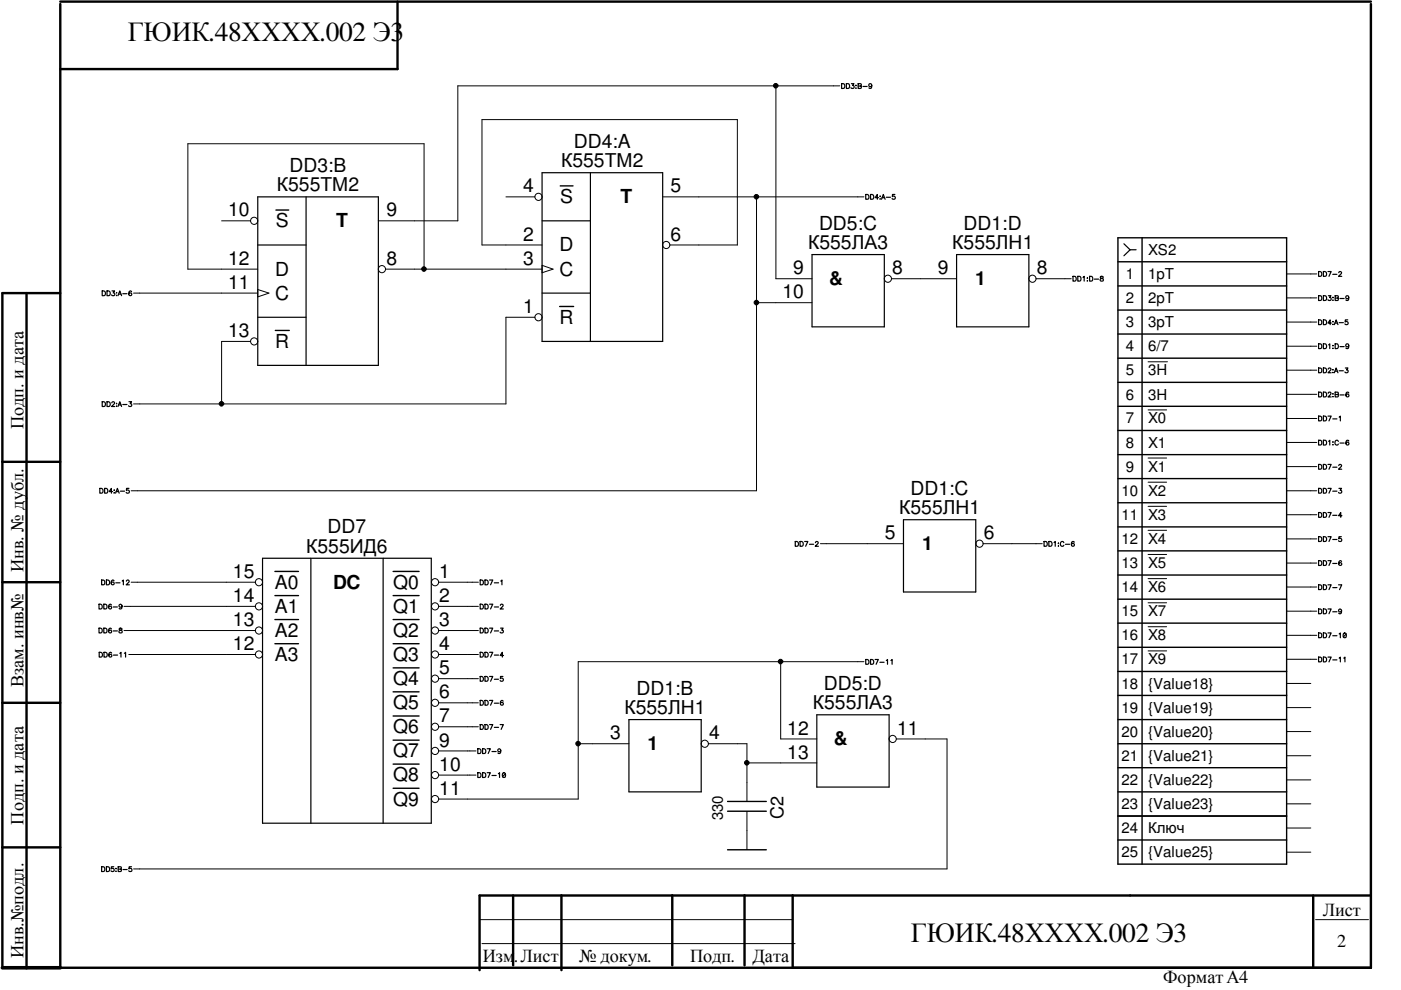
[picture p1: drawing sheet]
<svg xmlns="http://www.w3.org/2000/svg" width="297mm" height="210mm" viewBox="0 0 297 210" stroke-linecap="round" stroke-linejoin="round" font-family="sans-serif">
<path d="M.5 205.2h12.3" fill="none" stroke="#000" stroke-width=".76"/>
<g fill="none" stroke="#000" stroke-width=".51">
<path d="M12.8 .8v204.4h277.9v-204.4M12.8 .3h277.9M84.3 .3v14.3h-71.5M5.6 62.1v143.1M12.8 62.1h-12.3v143.1M.5 97.9h12.3M.5 123.4h12.3M.5 149h12.3M.5 179.7h12.3M108.8 189.9v14.8M119 189.9v15.8M142.5 189.9v14.8"/>
<path d="M157.9 189.9v14.8M168.1 189.9v15.3M278.4 189.9v15.3M290.7 189.9h-189v15.8"/>
</g>
<g fill="none" stroke="#000" stroke-width=".21">
<path d="M164.5 18.2v40.9h7.7M178.1 18.2h-81v28.6h-16.9M47 46.8h6.1M54.6 57.1h-14.8v-26.6h50.1v26.6M81.7 57.1h33.2M107.3 41.7h6.1M114.9 51.9h-12.7v-26.5h54.1v26.5h-14.3M114.9 56.3l2.4 .8-2.4 .7zM140.5 41.7h42.7M160.4 41.7v62.4h-132.6M189.1 59.1h13.7M219.7 59.1h7.4"/>
<path d="M272.8 58.1h6.4M28.3 62.1h26.3M53.1 72.4h-6.1v13.2M54.6 61.4l2.4 .7-2.4 .8zM113.4 67.3h-6.1v18.3h-79M160.4 64.2h11.8M243.4 76.7h4.1M272.8 73.4h6.4M272.8 68.3h6.4M272.8 63.2h6.4M272.8 78.5h6.4M243.4 97.1h3.9"/>
<path d="M243.4 86.9h3.9M272.8 98.9h6.4M272.8 88.7h6.4M272.8 83.6h6.4M272.8 93.8h6.4M173.9 115.3h17.7M208.4 115.3h12.6M243.4 117.6h3.9M243.4 102.2h3.9M243.4 107.4h3.9M243.4 112.4h3.9M272.8 119.4h6.4"/>
<path d="M272.8 114.3h6.4M272.8 104.1h6.4M272.8 109.1h6.4M26.3 133.7h27.8M26.3 128.6h27.8M27.3 138.8h26.8M27.8 123.4h26.3M93 133.7h8.4M93 138.8h8.4M93 128.6h8.4M93 123.4h8.4M243.4 122.7h3.9"/>
<path d="M243.4 127.8h3.9M243.4 132.9h3.9M243.4 138h3.9M272.8 134.7h6.4M272.8 129.6h6.4M272.8 124.5h6.4M272.8 139.8h6.4M93 159.2h7.9M93 154.1h8.4M93 149h8.4M93 143.9h8.4M122.6 157.7h10.7"/>
<path d="M150.2 157.7h8.2v12.2M165.5 140.3v16.4h7.7M183.2 140.3h-60.6v29.1h-29.6M190.1 156.7h10.7v27.5h-172.5M272.8 144.9h5.1M272.8 150h5.1M272.8 155.1h5.1M93 164.3h7.9M158.4 172v8.2M158.4 161.8h14.8M272.8 160.2h5.1M272.8 175.6h5.1"/>
<path d="M272.8 170.4h5.1M272.8 165.4h5.1M101.7 195h66.4M272.8 180.7h5.1M278.9 195h11.2M102.2 205.2h66.4M102.2 200.1h66.4"/>
<circle cx="164.5" cy="18.2" r=".49"/>
<circle cx="53.9" cy="46.8" r=".76"/>
<circle cx="81" cy="57.1" r=".76"/>
<circle cx="89.9" cy="57" r=".49"/>
<circle cx="114.2" cy="41.7" r=".76"/>
<circle cx="141.3" cy="51.9" r=".76"/>
<circle cx="160.4" cy="41.7" r=".49"/>
<circle cx="188.3" cy="59.1" r=".76"/>
<circle cx="218.9" cy="59.1" r=".76"/>
<circle cx="53.9" cy="72.4" r=".76"/>
<circle cx="114.2" cy="67.3" r=".76"/>
<circle cx="160.4" cy="64.2" r=".49"/>
<circle cx="47" cy="85.6" r=".49"/>
<circle cx="207.7" cy="115.3" r=".76"/>
<circle cx="54.9" cy="128.6" r=".76"/>
<circle cx="54.9" cy="123.4" r=".76"/>
<circle cx="54.9" cy="133.7" r=".76"/>
<circle cx="54.9" cy="138.8" r=".76"/>
<circle cx="92.2" cy="138.8" r=".76"/>
<circle cx="92.2" cy="133.7" r=".76"/>
<circle cx="92.2" cy="123.4" r=".76"/>
<circle cx="92.2" cy="128.6" r=".76"/>
<circle cx="92.2" cy="154.1" r=".76"/>
<circle cx="92.2" cy="143.9" r=".76"/>
<circle cx="92.2" cy="149" r=".76"/>
<circle cx="92.2" cy="159.2" r=".76"/>
<circle cx="122.6" cy="157.7" r=".49"/>
<circle cx="149.4" cy="157.7" r=".76"/>
<circle cx="165.5" cy="140.3" r=".49"/>
<circle cx="189.3" cy="156.7" r=".76"/>
<circle cx="92.2" cy="164.3" r=".76"/>
<circle cx="92.2" cy="169.4" r=".76"/>
<circle cx="158.3" cy="161.7" r=".49"/>
</g>
<g fill="#000">
<circle cx="164.5" cy="18.2" r=".49"/>
<circle cx="89.9" cy="57" r=".49"/>
<circle cx="160.4" cy="41.7" r=".49"/>
<circle cx="160.4" cy="64.2" r=".49"/>
<circle cx="47" cy="85.6" r=".49"/>
<circle cx="122.6" cy="157.7" r=".49"/>
<circle cx="165.5" cy="140.3" r=".49"/>
<circle cx="158.3" cy="161.7" r=".49"/>
</g>
<g fill="none" stroke="#000" stroke-width=".25">
<path d="M178.4 17.7h.4a.54 .54 0 0 1 .3 .5 .54 .54 0 0 1-.3 .6h-.4zM179.4 17.7h.4a.54 .54 0 0 1 .3 .5 .54 .54 0 0 1-.3 .6h-.4zM180.5 17.7h.6l-.3 .4a.35 .35 0 0 1 .2 .6 .35 .35 0 0 1-.6-.1M181.5 18.1h.1M181.5 18.7h.1M181.9 17.7l.7 .1v.2l-.2 .2 .2 .2-.1 .3-.6 .1zM181.9 18.2h.5M183 18.3h.8M184.8 18.1a.32 .32 0 0 1-.4 .3 .32 .32 0 0 1-.1-.5 .32 .32 0 0 1 .5 0v.2a.45 .45 0 0 1-.4 .7l-.2-.2M114.9 36.6h25.6v35.8h-25.6zM125.2 36.6v35.8M54.6 41.7h25.6v35.8h-25.6z"/>
<path d="M54.6 51.9h10.3M64.9 41.7v35.8M114.9 46.8h10.3M172.2 54h15.3v15.3h-15.3zM183.6 41.2h.3a.55 .55 0 0 1 .3 .5 .55 .55 0 0 1-.3 .5h-.3zM184.6 41.2h.3a.55 .55 0 0 1 .4 .5 .55 .55 0 0 1-.4 .5h-.3zM186.3 41.9h-.8l.5-.7v1M186.6 42.2h.1M186.6 41.6v.1zM186.9 42.2l.4-1 .4 1M187 41.9h.5M187.9 41.8h.9"/>
<path d="M189.7 41.2h-.5v.5a.36 .36 0 0 1 .5 0 .36 .36 0 0 1 0 .5 .36 .36 0 0 1-.6-.1M202.8 54h15.3v15.3h-15.3zM227.5 58.6h.3a.54 .54 0 0 1 .4 .5 .54 .54 0 0 1-.4 .5h-.3zM228.5 58.6h.4a.54 .54 0 0 1 .3 .5 .54 .54 0 0 1-.3 .5h-.4zM229.6 58.8l.3-.2v1M230.5 59.5h.1M230.5 58.9v.2zM231 58.6h.3a.54 .54 0 0 1 .4 .5 .54 .54 0 0 1-.4 .5h-.3zM232 59.2h.9M233.3 58.6v.3l.6 .4a.32 .32 0 0 1-.4 .3 .32 .32 0 0 1-.1-.5l.4-.2 .1-.1-.2-.2zM238.3 51.7l1.3 1.3M239.6 53l-1.3 1.2"/>
<path d="M239.6 53h1.3M279.6 57.6h.3a.55 .55 0 0 1 .3 .5 .55 .55 0 0 1-.3 .5h-.3zM280.6 57.6h.3a.55 .55 0 0 1 .4 .5 .55 .55 0 0 1-.4 .5h-.3zM281.6 57.6h.6l-.4 1M282.6 58.2h.9M283.8 57.8a.29 .29 0 0 1 .4-.2 .29 .29 0 0 1 .2 .4l-.6 .6h.7M21.7 61.7h.3a.55 .55 0 0 1 .4 .5 .55 .55 0 0 1-.4 .5h-.3zM22.7 61.7h.3a.55 .55 0 0 1 .4 .5 .55 .55 0 0 1-.4 .5h-.3zM23.7 61.7h.6l-.3 .4a.3 .3 0 0 1 .3 .3 .3 .3 0 0 1-.3 .3l-.3-.2M24.7 62.6h.1M24.7 62v.1zM25 62.7l.4-1 .4 1"/>
<path d="M25.1 62.4h.6M26 62.3h.9M27.9 61.8a.44 .44 0 0 0-.6 .4 .44 .44 0 0 0 .6 .4 .32 .32 0 0 0-.2-.5 .32 .32 0 0 0-.4 .3M54.6 67.3h10.3M114.9 62.1h10.3M279.6 72.9h.3a.54 .54 0 0 1 .4 .5 .54 .54 0 0 1-.4 .5h-.3zM279.6 67.8h.3a.55 .55 0 0 1 .3 .5 .55 .55 0 0 1-.3 .5h-.3zM279.6 62.7h.3a.54 .54 0 0 1 .4 .5 .54 .54 0 0 1-.4 .5h-.3zM279.6 78h.3a.55 .55 0 0 1 .3 .5 .55 .55 0 0 1-.3 .5h-.3zM280.6 72.9h.3a.54 .54 0 0 1 .4 .5 .54 .54 0 0 1-.4 .5h-.3zM280.6 67.8h.3a.55 .55 0 0 1 .4 .5 .55 .55 0 0 1-.4 .5h-.3zM280.6 62.7h.3a.54 .54 0 0 1 .4 .5 .54 .54 0 0 1-.4 .5h-.3z"/>
<path d="M280.6 78h.3a.55 .55 0 0 1 .4 .5 .55 .55 0 0 1-.4 .5h-.3zM281.6 78.3a.29 .29 0 0 1 .4-.3 .29 .29 0 0 1 .1 .4l-.5 .6h.6M281.6 62.7h.6l-.3 .4a.35 .35 0 0 1 .3 .5 .35 .35 0 0 1-.6-.1M281.7 73.1l.2-.2v1M282.3 68.5h-.7l.4-.7v1M282.6 73.2h.1M282.6 73.8h.1M282.6 68.7h.1M282.6 63h.1M282.6 79h.1M282.6 68.2v.1zM282.6 63.6h.1"/>
<path d="M282.6 78.4v.1zM282.9 68.8l.4-1 .4 1M282.9 79l.4-1 .4 1M283 68.5h.5M283 78.7h.5M283.1 72.9h.3a.54 .54 0 0 1 .4 .5 .54 .54 0 0 1-.4 .5h-.3zM283.1 62.7l.6 .1 .1 .2-.3 .2 .3 .2-.1 .3h-.6zM283.1 63.2h.4M283.9 68.4h.9M283.9 78.6h.9M284.1 73.5h.9M284.1 63.3h.9"/>
<path d="M285.2 78h.6l-.3 .4a.3 .3 0 0 1 .3 .3 .3 .3 0 0 1-.3 .3l-.3-.1M285.7 67.8h-.5v.5a.36 .36 0 0 1 .5 0 .36 .36 0 0 1 0 .5 .36 .36 0 0 1-.5-.1M286 73.2a.32 .32 0 0 1-.5 .3 .32 .32 0 0 1-.1-.5 .32 .32 0 0 1 .5 .1l.1 .1a.45 .45 0 0 1-.4 .7l-.2-.1M286 63a.32 .32 0 0 1-.5 .3 .32 .32 0 0 1-.1-.5 .32 .32 0 0 1 .5 .1l.1 .1a.45 .45 0 0 1-.4 .7l-.2-.1M21.7 85.2h.3a.55 .55 0 0 1 .4 .5 .55 .55 0 0 1-.4 .5h-.3zM22.7 85.2h.3a.55 .55 0 0 1 .4 .5 .55 .55 0 0 1-.4 .5h-.3zM23.7 85.4a.29 .29 0 0 1 .4-.2 .29 .29 0 0 1 .2 .4l-.6 .6h.6M24.7 86.1h.1M24.7 85.5v.1zM25 86.2l.4-1 .4 1M25.1 85.9h.6M26 85.8h.9"/>
<path d="M27.3 85.2h.6l-.3 .4a.3 .3 0 0 1 .3 .3 .3 .3 0 0 1-.3 .3l-.3-.2M279.6 98.5h.3a.55 .55 0 0 1 .3 .5 .55 .55 0 0 1-.3 .5h-.3zM279.6 88.2h.3a.55 .55 0 0 1 .3 .5 .55 .55 0 0 1-.3 .5h-.3zM279.6 83.1h.3a.54 .54 0 0 1 .4 .6 .54 .54 0 0 1-.4 .5h-.3zM279.6 93.3h.3a.54 .54 0 0 1 .4 .6 .54 .54 0 0 1-.4 .5h-.3zM280.6 98.5h.3a.55 .55 0 0 1 .4 .5 .55 .55 0 0 1-.4 .5h-.3zM280.6 88.2h.3a.55 .55 0 0 1 .4 .5 .55 .55 0 0 1-.4 .5h-.3zM280.6 83.1h.3a.54 .54 0 0 1 .4 .6 .54 .54 0 0 1-.4 .5h-.3zM280.6 93.3h.3a.54 .54 0 0 1 .4 .6 .54 .54 0 0 1-.4 .5h-.3zM281.6 98.5h.6l-.4 1M281.6 88.2h.6l-.4 1M281.6 83.4a.3 .3 0 0 1 .3-.3 .3 .3 0 0 1 .3 .3l-.6 .8h.6"/>
<path d="M281.7 93.6l.2-.3v1.1M282.6 83.5h.1M282.6 84.1h.1M282.6 93.7h.1M282.6 94.3h.1M282.6 99.1h.9M282.6 88.8h.9M283.1 83.1l.6 .1 .1 .2-.3 .3 .3 .1-.1 .3-.6 .1zM283.1 83.7h.4M283.8 93.6a.37 .37 0 0 0-.5-.3 .37 .37 0 0 0-.3 .4v.3a.38 .38 0 0 0 .3 .4 .38 .38 0 0 0 .5-.3M283.8 98.7a.29 .29 0 0 1 .4-.2 .29 .29 0 0 1 .2 .4l-.6 .6h.7M283.9 88.4l.3-.2v1"/>
<path d="M284.1 83.7h.9M284.1 93.9h.9M286 83.3l-.1-.1a.47 .47 0 0 0-.5 .4 .47 .47 0 0 0 .5 .5 .32 .32 0 0 0-.1-.5 .32 .32 0 0 0-.4 .2M286 93.5l-.1-.1a.47 .47 0 0 0-.5 .4 .47 .47 0 0 0 .5 .5 .32 .32 0 0 0-.1-.5 .32 .32 0 0 0-.4 .2M21.2 103.5h.3a.55 .55 0 0 1 .3 .6 .55 .55 0 0 1-.3 .5h-.3zM22.2 103.5h.3a.55 .55 0 0 1 .4 .6 .55 .55 0 0 1-.4 .5h-.3zM23.9 104.2h-.7l.4-.7v1.1M24.2 104.5h.1M24.2 103.9v.1zM24.5 104.6l.4-1.1 .4 1.1M24.6 104.2h.5M25.5 104.1h.9"/>
<path d="M27.3 103.5h-.5v.5a.36 .36 0 0 1 .5 0 .36 .36 0 0 1 0 .5 .36 .36 0 0 1-.5-.1M55.7 118.4h35.7v56.1h-35.7zM65.9 118.4v56.1M81.2 118.4v56.1M168.6 114.8h.3a.55 .55 0 0 1 .4 .5 .55 .55 0 0 1-.4 .5h-.3zM169.6 114.8h.4a.55 .55 0 0 1 .3 .5 .55 .55 0 0 1-.3 .5h-.4zM170.6 114.8h.7l-.5 1M171.6 115.4h.9M172.9 115.1a.29 .29 0 0 1 .4-.3 .29 .29 0 0 1 .1 .4l-.6 .6h.7M191.6 110.2h15.3v15.3h-15.3zM221.4 114.8h.3a.54 .54 0 0 1 .3 .5 .54 .54 0 0 1-.3 .5h-.3zM222.4 114.8h.3a.54 .54 0 0 1 .4 .5 .54 .54 0 0 1-.4 .5h-.3z"/>
<path d="M223.5 115l.2-.2v1M224.4 115.1h.1M224.4 115.7h.1M225.5 115.1a.37 .37 0 0 0-.4-.3 .37 .37 0 0 0-.3 .4v.2a.38 .38 0 0 0 .3 .4 .38 .38 0 0 0 .4-.2M225.9 115.4h.9M227.7 115v-.1a.47 .47 0 0 0-.5 .4 .47 .47 0 0 0 .5 .5 .32 .32 0 0 0-.1-.5 .32 .32 0 0 0-.4 .2M279.6 118.9h.3a.55 .55 0 0 1 .3 .5 .55 .55 0 0 1-.3 .5h-.3zM279.6 113.8h.3a.55 .55 0 0 1 .3 .5 .55 .55 0 0 1-.3 .5h-.3zM279.6 103.5h.3a.55 .55 0 0 1 .3 .6 .55 .55 0 0 1-.3 .5h-.3zM279.6 108.7h.3a.55 .55 0 0 1 .3 .5 .55 .55 0 0 1-.3 .5h-.3zM280.6 118.9h.3a.55 .55 0 0 1 .4 .5 .55 .55 0 0 1-.4 .5h-.3zM280.6 113.8h.3a.55 .55 0 0 1 .4 .5 .55 .55 0 0 1-.4 .5h-.3z"/>
<path d="M280.6 103.5h.3a.55 .55 0 0 1 .4 .6 .55 .55 0 0 1-.4 .5h-.3zM280.6 108.7h.3a.55 .55 0 0 1 .4 .5 .55 .55 0 0 1-.4 .5h-.3zM281.6 118.9h.6l-.4 1M281.6 113.8h.6l-.4 1M281.6 103.5h.6l-.4 1.1M281.6 108.7h.6l-.4 1M282.6 119.5h.9M282.6 114.4h.9M282.6 104.1h.9M282.6 109.3h.9M283.9 103.5h.5l-.3 .5a.3 .3 0 0 1 .4 .2 .3 .3 0 0 1-.3 .4l-.4-.2M284.4 113.8h-.5l-.1 .5a.36 .36 0 0 1 .6-.1 .36 .36 0 0 1-.1 .6 .36 .36 0 0 1-.5-.2"/>
<path d="M284.4 119a.44 .44 0 0 0-.6 .4 .44 .44 0 0 0 .6 .4 .32 .32 0 0 0-.1-.5 .32 .32 0 0 0-.5 .2M284.5 109.3h-.7l.5-.6v1M21 133.2h.3a.55 .55 0 0 1 .4 .5 .55 .55 0 0 1-.4 .5h-.3zM21 128.1h.3a.55 .55 0 0 1 .4 .5 .55 .55 0 0 1-.4 .5h-.3zM21 138.3h.4a.55 .55 0 0 1 .3 .5 .55 .55 0 0 1-.3 .5h-.4zM21.5 123h.4a.55 .55 0 0 1 .3 .5 .55 .55 0 0 1-.3 .5h-.4zM22 133.2h.3a.55 .55 0 0 1 .4 .5 .55 .55 0 0 1-.4 .5h-.3zM22 128.1h.3a.55 .55 0 0 1 .4 .5 .55 .55 0 0 1-.4 .5h-.3zM22.1 138.3h.3a.55 .55 0 0 1 .3 .5 .55 .55 0 0 1-.3 .5h-.3zM22.6 123h.3a.55 .55 0 0 1 .3 .5 .55 .55 0 0 1-.3 .5h-.3zM23.6 133.3a.44 .44 0 0 0-.6 .4 .44 .44 0 0 0 .6 .4 .32 .32 0 0 0-.1-.5 .32 .32 0 0 0-.5 .3M23.6 128.3v-.1a.44 .44 0 0 0-.6 .4 .44 .44 0 0 0 .6 .4 .32 .32 0 0 0-.1-.5 .32 .32 0 0 0-.5 .3"/>
<path d="M23.7 138.5l-.1-.1a.44 .44 0 0 0-.6 .4 .44 .44 0 0 0 .7 .4 .32 .32 0 0 0-.2-.5 .32 .32 0 0 0-.4 .3M24 133.8h.9M24 128.7h.9M24 138.9h.9M24.2 123.1h-.1a.44 .44 0 0 0-.6 .4 .44 .44 0 0 0 .7 .4 .32 .32 0 0 0-.2-.5 .32 .32 0 0 0-.4 .3M24.5 123.6h.9M25.3 133.3v.2l.6 .4a.32 .32 0 0 1-.4 .3 .32 .32 0 0 1-.1-.5l.4-.2 .1-.2-.2-.1zM25.4 138.5l.3-.2v1M25.9 128.4a.32 .32 0 0 1-.5 .3 .32 .32 0 0 1 0-.5l.1-.1a.5 .5 0 0 1 .4 .6 .5 .5 0 0 1-.6 .4v-.1M25.9 123.2l.3-.2v1M26.4 138.5l.2-.2v1M26.8 123.2a.29 .29 0 0 1 .4-.2 .29 .29 0 0 1 .1 .4l-.5 .6h.6"/>
<path d="M101.8 133.2h.3a.55 .55 0 0 1 .4 .5 .55 .55 0 0 1-.4 .5h-.3zM101.8 138.3h.3a.55 .55 0 0 1 .4 .5 .55 .55 0 0 1-.4 .5h-.3zM101.8 128.1h.3a.55 .55 0 0 1 .4 .5 .55 .55 0 0 1-.4 .5h-.3zM101.8 123h.3a.55 .55 0 0 1 .4 .5 .55 .55 0 0 1-.4 .5h-.3zM102.8 133.2h.4a.55 .55 0 0 1 .3 .5 .55 .55 0 0 1-.3 .5h-.4zM102.8 138.3h.4a.55 .55 0 0 1 .3 .5 .55 .55 0 0 1-.3 .5h-.4zM102.8 128.1h.4a.55 .55 0 0 1 .3 .5 .55 .55 0 0 1-.3 .5h-.4zM102.8 123h.4a.55 .55 0 0 1 .3 .5 .55 .55 0 0 1-.3 .5h-.4zM103.8 133.2h.7l-.5 1M103.8 138.3h.7l-.5 1M103.8 128.1h.7l-.5 1M103.8 123h.7l-.5 1"/>
<path d="M104.8 133.8h.9M104.8 138.9h.9M104.8 128.7h.9M104.8 123.6h.9M106.1 128.4a.29 .29 0 0 1 .4-.3 .29 .29 0 0 1 .1 .4l-.6 .6h.7M106.1 133.2h.6l-.3 .4a.3 .3 0 0 1 .3 .3 .3 .3 0 0 1-.3 .3l-.4-.2M106.2 123.2l.2-.2v1M106.8 139h-.8l.5-.7v1M183.6 139.8h.3a.55 .55 0 0 1 .3 .5 .55 .55 0 0 1-.3 .5h-.3zM184.6 139.8h.3a.55 .55 0 0 1 .4 .5 .55 .55 0 0 1-.4 .5h-.3zM185.5 139.8h.7l-.4 1M279.6 134.2h.3a.55 .55 0 0 1 .3 .5 .55 .55 0 0 1-.3 .5h-.3z"/>
<path d="M279.6 129.1h.3a.55 .55 0 0 1 .3 .5 .55 .55 0 0 1-.3 .5h-.3zM279.6 124h.3a.55 .55 0 0 1 .3 .5 .55 .55 0 0 1-.3 .5h-.3zM279.6 139.3h.3a.55 .55 0 0 1 .3 .5 .55 .55 0 0 1-.3 .5h-.3zM280.6 134.2h.3a.55 .55 0 0 1 .4 .5 .55 .55 0 0 1-.4 .5h-.3zM280.6 129.1h.3a.55 .55 0 0 1 .4 .5 .55 .55 0 0 1-.4 .5h-.3zM280.6 124h.3a.55 .55 0 0 1 .4 .5 .55 .55 0 0 1-.4 .5h-.3zM280.6 139.3h.3a.55 .55 0 0 1 .4 .5 .55 .55 0 0 1-.4 .5h-.3zM281.6 134.2h.6l-.4 1M281.6 129.1h.6l-.4 1M281.6 124h.6l-.4 1M281.6 139.3h.6l-.4 1M282.6 134.8h.9"/>
<path d="M282.6 129.7h.9M282.6 124.6h.9M282.6 139.9h.9M283.8 124h.7l-.5 1M283.9 134.4l.3-.2v1M283.9 139.5l.3-.2v1M284.4 129.5a.32 .32 0 0 1-.4 .2 .32 .32 0 0 1-.1-.5l.2-.1a.5 .5 0 0 1 .3 .6 .5 .5 0 0 1-.5 .4l-.1-.1M284.9 134.3a.46 .46 0 0 1 .6 .4 .46 .46 0 0 1-.6 .5l-.1-.4zM284.9 139.5l.3-.2v1M285.4 134.4l-.6 .6M101.3 158.7h.3a.55 .55 0 0 1 .4 .6 .55 .55 0 0 1-.4 .5h-.3zM101.8 153.6h.3a.55 .55 0 0 1 .4 .5 .55 .55 0 0 1-.4 .5h-.3z"/>
<path d="M101.8 143.4h.3a.55 .55 0 0 1 .4 .5 .55 .55 0 0 1-.4 .5h-.3zM101.8 148.5h.3a.55 .55 0 0 1 .4 .5 .55 .55 0 0 1-.4 .5h-.3zM102.3 158.7h.4a.55 .55 0 0 1 .3 .6 .55 .55 0 0 1-.3 .5h-.4zM102.8 153.6h.4a.55 .55 0 0 1 .3 .5 .55 .55 0 0 1-.3 .5h-.4zM102.8 143.4h.4a.55 .55 0 0 1 .3 .5 .55 .55 0 0 1-.3 .5h-.4zM102.8 148.5h.4a.55 .55 0 0 1 .3 .5 .55 .55 0 0 1-.3 .5h-.4zM103.3 158.7h.7l-.5 1.1M103.8 153.6h.7l-.5 1M103.8 143.4h.7l-.5 1M103.8 148.5h.7l-.5 1M104.3 159.3h.9M104.8 154.2h.9"/>
<path d="M104.8 144h.9M104.8 149.1h.9M106 153.6h.7l-.4 1M106.2 159.1a.32 .32 0 0 1-.5 .3 .32 .32 0 0 1 0-.6l.1-.1a.5 .5 0 0 1 .4 .6 .5 .5 0 0 1-.6 .4v-.1M106.6 143.4h-.5v.5a.36 .36 0 0 1 .5 0 .36 .36 0 0 1 0 .5 .36 .36 0 0 1-.6-.1M106.7 148.7l-.1-.1a.44 .44 0 0 0-.6 .4 .44 .44 0 0 0 .7 .4 .32 .32 0 0 0-.2-.5 .32 .32 0 0 0-.4 .3M133.3 152.6h15.4v15.3h-15.4zM173.2 151.6h15.3v15.3h-15.3zM186.6 140.4h.8M187.9 140l.3-.2v1M188.9 140l.2-.2v1M101.3 163.8h.3a.55 .55 0 0 1 .4 .5 .55 .55 0 0 1-.4 .5h-.3z"/>
<path d="M102.3 163.8h.4a.55 .55 0 0 1 .3 .5 .55 .55 0 0 1-.3 .5h-.4zM103.3 163.8h.7l-.5 1M104.3 164.4h.9M105.7 164l.2-.2v1M106.6 163.9a.46 .46 0 0 1 .6 .5 .46 .46 0 0 1-.6 .4l-.1-.4zM107.1 164l-.6 .7M21.5 183.8h.4a.54 .54 0 0 1 .3 .5 .54 .54 0 0 1-.3 .5h-.4zM22.6 183.8h.3a.54 .54 0 0 1 .4 .5 .54 .54 0 0 1-.4 .5h-.3zM24.1 183.8h-.5v.4a.36 .36 0 0 1 .5 0 .36 .36 0 0 1 0 .6 .36 .36 0 0 1-.6-.2M24.6 184.7h.1M24.6 184.1v.1zM25.1 183.8l.6 .1v.2l-.2 .2 .2 .1v.3l-.6 .1z"/>
<path d="M25.1 184.3h.4M26.1 184.4h.9M27.9 183.8h-.5l-.1 .4a.36 .36 0 0 1 .6 0 .36 .36 0 0 1-.1 .6 .36 .36 0 0 1-.5-.2"/>
</g>
<g fill="none" stroke="#000" stroke-width=".3">
<path d="M118.8 39.4h2.7M58.5 44.5h2.7M237 50.4h35.8v132.8h-35.8zM237 55.5h35.8M242.1 50.4v132.8M58.4 70.1h2.9M118.7 65h2.9M237 60.6h35.8M237 75.9h35.8M237 70.8h35.8M237 65.7h35.8M237 86.1h35.8"/>
<path d="M237 91.3h35.8M237 81.1h35.8M237 96.4h35.8M237 116.8h35.8M237 111.7h35.8M237 106.6h35.8M237 101.5h35.8M58.3 126.3h5M58.3 121.2h5M58.3 136.5h5M58.3 131.4h5M83.4 126.3h5.5"/>
<path d="M83.4 121.2h5.5M83.4 136.5h5.5M83.4 131.4h5.5M237 121.9h35.8M237 132.1h35.8M237 127h35.8M237 137.2h35.8M83.4 156.9h5.5M83.4 151.8h5.5M83.4 146.7h5.5M83.4 141.6h5.5M237 147.4h35.8"/>
<path d="M237 142.4h35.8M237 152.6h35.8M237 157.7h35.8M83.4 167.1h5.5M83.4 162h5.5M154.3 172h8.2M154.3 169.9h8.2M237 178.1h35.8M237 173h35.8M237 167.9h35.8M237 162.8h35.8M154.3 180.2h8.2"/>
</g>
<g font-size="5.8">
<text x="27.1" y="8.6">ГЮИК.48ХХХХ.002 Э3</text>
<text x="193.1" y="199.7">ГЮИК.48ХХХХ.002 Э3</text>
</g>
<g font-size="4.1">
<text x="119" y="35.4">К555ТМ2</text>
<text x="121.7" y="31.3">DD4:A</text>
<text x="58.7" y="40.5">К555ТМ2</text>
<text x="61.4" y="36.4">DD3:B</text>
<text x="111" y="40.8">4</text>
<text x="142.2" y="40.8">5</text>
<text x="48.4" y="45.9">10</text>
<text x="81.9" y="45.9">9</text>
<text x="118.8" y="43.1">S</text>
<text x="131.6" y="43.1">T</text>
<text x="58.5" y="48.2">S</text>
<text x="71.3" y="48.2">T</text>
<text x="111" y="51">2</text>
<text x="118.7" y="53.3">D</text>
<text x="142.2" y="51">6</text>
<text x="171.3" y="52.8">К555ЛА3</text>
<text x="173.6" y="48.7">DD5:C</text>
<text x="201.9" y="52.8">К555ЛН1</text>
<text x="204.3" y="48.7">DD1:D</text>
<text x="48.4" y="56.1">12</text>
<text x="58.4" y="58.4">D</text>
<text x="81.9" y="56.1">8</text>
<text x="111" y="56.1">3</text>
<text x="118.7" y="58.4">C</text>
<text x="168.2" y="58.2">9</text>
<text x="189.2" y="58.2">8</text>
<text x="198.8" y="58.2">9</text>
<text x="219.8" y="58.2">8</text>
<text x="48.4" y="61.2">11</text>
<text x="58.4" y="63.5">C</text>
<text x="165.9" y="63.2">10</text>
<text x="175.8" y="60.5">&amp;</text>
<text x="206.8" y="60.5">1</text>
<text x="48.4" y="71.5">13</text>
<text x="111" y="66.3">1</text>
<text x="118.7" y="68.6">R</text>
<text x="58.4" y="73.7">R</text>
<text x="193" y="104.9">DD1:C</text>
<text x="69.5" y="113.1">DD7</text>
<text x="190.6" y="109">К555ЛН1</text>
<text x="64.9" y="117.2">К555ИД6</text>
<text x="187.6" y="114.3">5</text>
<text x="195.5" y="116.6">1</text>
<text x="208.6" y="114.3">6</text>
<text x="49.4" y="122.5">15</text>
<text x="58.3" y="124.8">A0</text>
<text x="70.6" y="124.8">DC</text>
<text x="83.4" y="124.8">Q0</text>
<text x="93.1" y="122.5">1</text>
<text x="49.4" y="127.6">14</text>
<text x="58.3" y="129.9">A1</text>
<text x="83.4" y="129.9">Q1</text>
<text x="93.1" y="127.6">2</text>
<text x="49.4" y="137.8">12</text>
<text x="49.4" y="132.8">13</text>
<text x="58.3" y="135">A2</text>
<text x="83.4" y="135">Q2</text>
<text x="93.1" y="137.8">4</text>
<text x="93.1" y="132.8">3</text>
<text x="58.3" y="140.2">A3</text>
<text x="83.4" y="140.2">Q3</text>
<text x="93.1" y="143">5</text>
<text x="83.4" y="145.2">Q4</text>
<text x="93.1" y="148.1">6</text>
<text x="135" y="147.3">DD1:B</text>
<text x="174.7" y="146.3">DD5:D</text>
<text x="83.4" y="155.5">Q6</text>
<text x="83.4" y="150.4">Q5</text>
<text x="93.1" y="153.2">7</text>
<text x="132.4" y="151.4">К555ЛН1</text>
<text x="166.9" y="155.7">12</text>
<text x="172.3" y="150.4">К555ЛА3</text>
<text x="190.2" y="155.7">11</text>
<text x="83.4" y="160.6">Q7</text>
<text x="93.1" y="158.3">9</text>
<text x="129.4" y="156.8">3</text>
<text x="137.3" y="159">1</text>
<text x="150.4" y="156.8">4</text>
<text x="166.9" y="160.8">13</text>
<text x="176.8" y="158">&amp;</text>
<text x="83.4" y="165.7">Q8</text>
<text x="93.1" y="163.4">10</text>
<text x="83.4" y="170.8">Q9</text>
<text x="93.1" y="168.5">11</text>
</g>
<g font-size="3.9">
<text x="4.9" y="91.1" transform="rotate(-90 4.9 91.1)">Подп. и дата</text>
<text x="4.9" y="121.3" transform="rotate(-90 4.9 121.3)">Инв. № дубл.</text>
<text x="4.9" y="145.8" transform="rotate(-90 4.9 145.8)">Взам. инв№</text>
<text x="4.9" y="174.8" transform="rotate(-90 4.9 174.8)">Подп. и дата</text>
<text x="280.5" y="194.1">Лист</text>
<text x="4.9" y="203.2" transform="rotate(-90 4.9 203.2)">Инв.№подл.</text>
<text x="102.4" y="203.9">Изм</text>
<text x="108.9" y="203.9">.</text>
<text x="110.4" y="203.9">Лист</text>
<text x="122.8" y="203.9">№ докум.</text>
<text x="146.3" y="203.9">Подп.</text>
<text x="159.6" y="203.9">Дата</text>
<text x="283.5" y="200.7">2</text>
<text x="246.6" y="208.4">ФорматА4</text>
</g>
<text font-size="3.8" x="166.1" y="173.7" transform="rotate(-90 166.1 173.7)">C2</text>
<g font-size="3.2">
<text x="238.7" y="59.1">1</text>
<text x="243.4" y="54.1">XS2</text>
<text x="243.4" y="59.1">1pT</text>
<text x="238.7" y="64.3">2</text>
<text x="243.4" y="64.3">2pT</text>
<text x="238.7" y="69.4">3</text>
<text x="243.4" y="69.4">3pT</text>
<text x="238.7" y="74.5">4</text>
<text x="243.4" y="74.5">6/7</text>
<text x="238.7" y="79.6">5</text>
<text x="243.4" y="79.6">3H</text>
<text x="238.7" y="89.8">7</text>
<text x="238.7" y="84.7">6</text>
<text x="243.4" y="84.7">3H</text>
<text x="243.4" y="89.8">X0</text>
<text x="238.7" y="94.9">8</text>
<text x="243.4" y="94.9">X1</text>
<text x="238.7" y="100">9</text>
<text x="243.4" y="100">X1</text>
<text x="237.8" y="105.1">10</text>
<text x="243.4" y="105.1">X2</text>
<text x="237.8" y="110.2">11</text>
<text x="243.4" y="110.2">X3</text>
<text x="237.8" y="115.4">12</text>
<text x="243.4" y="115.4">X4</text>
<text x="237.8" y="120.4">13</text>
<text x="237.8" y="125.6">14</text>
<text x="243.4" y="120.4">X5</text>
<text x="243.4" y="125.6">X6</text>
<text x="237.8" y="130.7">15</text>
<text x="243.4" y="130.7">X7</text>
<text x="237.8" y="135.8">16</text>
<text x="243.4" y="135.8">X8</text>
<text x="237.8" y="140.9">17</text>
<text x="243.4" y="140.9">X9</text>
<text x="237.8" y="146">18</text>
<text x="243.4" y="146">{Value18}</text>
<text x="237.8" y="151.1">19</text>
<text x="243.4" y="151.1">{Value19}</text>
<text x="237.8" y="161.3">21</text>
<text x="237.8" y="156.2">20</text>
<text x="243.4" y="156.2">{Value20}</text>
<text x="243.4" y="161.3">{Value21}</text>
<text x="237.8" y="166.4">22</text>
<text x="243.4" y="166.4">{Value22}</text>
<text x="153.3" y="173.9" transform="rotate(-90 153.3 173.9)">330</text>
<text x="237.8" y="171.5">23</text>
<text x="243.4" y="171.5">{Value23}</text>
<text x="237.8" y="176.7">24</text>
<text x="243.4" y="176.7">Ключ</text>
<text x="237.8" y="181.7">25</text>
<text x="243.4" y="181.7">{Value25}</text>
</g>
</svg>
